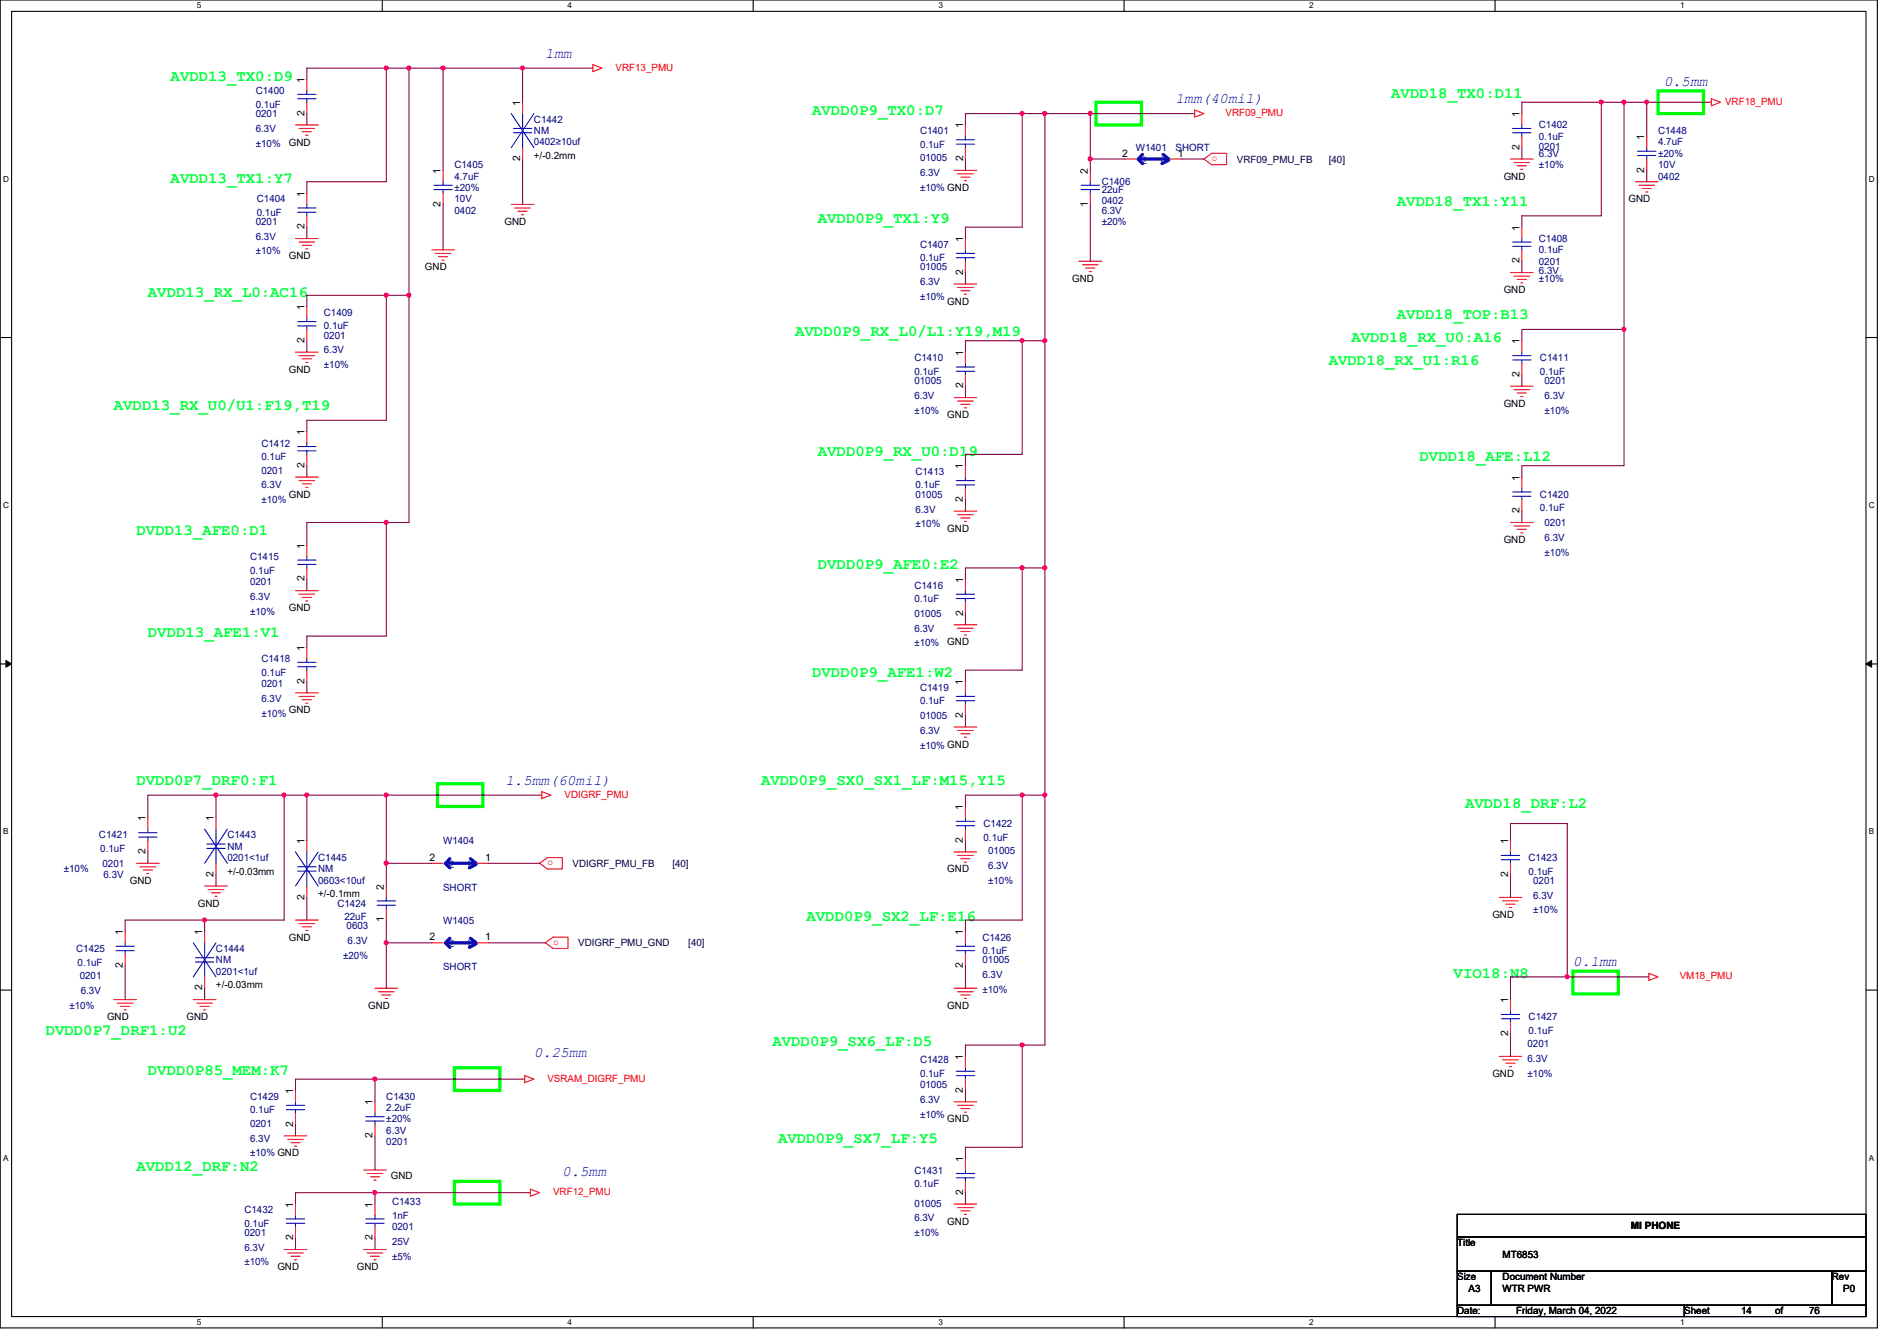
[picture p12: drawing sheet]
<svg xmlns="http://www.w3.org/2000/svg" width="297mm" height="210mm" viewBox="0 0 297 210" stroke-linecap="round" stroke-linejoin="round" font-family="sans-serif">
<path d="M0 0h294v207.9h-294zM1.8 1.8h290.4v204.3h-290.4z" fill="none" stroke="#000" stroke-width=".17"/>
<g fill="#fff">
<path d="M30.8 .2h.7v1.4h-.7z"/>
<path d="M30.8 206.2h.7v1.4h-.7z"/>
</g>
<path d="M59.9 0v1.8M59.9 206.1v1.8" fill="none" stroke="#000" stroke-width=".17"/>
<g fill="#fff">
<path d="M88.9 .2h.6v1.4h-.6z"/>
<path d="M88.9 206.2h.6v1.4h-.6z"/>
</g>
<path d="M117.9 0v1.8M117.9 206.1v1.8" fill="none" stroke="#000" stroke-width=".17"/>
<g fill="#fff">
<path d="M146.9 .2h.7v1.4h-.7z"/>
<path d="M146.9 206.2h.7v1.4h-.7z"/>
</g>
<path d="M176 0v1.8M176 206.1v1.8" fill="none" stroke="#000" stroke-width=".17"/>
<g fill="#fff">
<path d="M205 .2h.7v1.4h-.7z"/>
<path d="M205 206.2h.7v1.4h-.7z"/>
</g>
<path d="M234.1 0v1.8M234.1 206.1v1.8" fill="none" stroke="#000" stroke-width=".17"/>
<g fill="#fff">
<path d="M263.1 .2h.7v1.4h-.7z"/>
<path d="M263.1 206.2h.7v1.4h-.7z"/>
<path d="M.5 27.3h.9v1.4h-.9z"/>
<path d="M292.6 27.3h.9v1.4h-.9z"/>
<path d="M.5 78.4h.9v1.4h-.9z"/>
<path d="M292.6 78.4h.9v1.4h-.9z"/>
</g>
<path d="M0 52.8h1.8M292.2 52.8h1.8" fill="none" stroke="#000" stroke-width=".17"/>
<g fill="#fff">
<path d="M.5 129.5h.8v1.4h-.8z"/>
<path d="M292.6 129.5h.9v1.4h-.9z"/>
</g>
<path d="M0 103.9h1.8M292.2 103.9h1.8" fill="none" stroke="#000" stroke-width=".17"/>
<path d="M.9 103.4l.9 .5-.9 .5zM292.2 103.9l.9-.5v1z" fill="#000"/>
<path d="M.9 103.4l.9 .5-.9 .5zM292.2 103.9l.9-.5v1z" fill="none" stroke="#000" stroke-width=".16"/>
<g fill="#fff">
<path d="M.5 180.5h.8v1.4h-.8z"/>
<path d="M292.6 180.5h.9v1.4h-.9z"/>
</g>
<path d="M0 155h1.8M292.2 155h1.8M228.2 190.1h64v3.5h-64zM228.2 193.6h64v5.4h-64zM228.2 199h5.3v5.3h-5.3zM233.5 199h53.3v5.3h-53.3zM286.8 199h5.4v5.3h-5.4zM228.2 204.3h35.5v1.8h-35.5zM263.7 204.3h28.5v1.8h-28.5z" fill="none" stroke="#000" stroke-width=".17"/>
<path d="M171.6 16h7.1v3.6h-7.1zM259.6 14.2h7.1v3.6h-7.1zM68.5 122.7h7.1v3.5h-7.1zM246.3 152h7.1v3.6h-7.1zM71.2 167.1h7.1v3.6h-7.1zM71.2 184.9h7.1v3.6h-7.1z" fill="none" stroke="#0f0" stroke-width=".51"/>
<g fill="none" stroke="#f00" stroke-width=".17">
<path d="M46.3 19.6h3.5M48 12.4v1.8M48 16v1.8M81.8 16v1.8M92.5 10.7h.3M92.8 10.1l1.5 .6-1.5 .5zM151.2 19.6v1.7M186.7 17.8h.4M187.1 17.2l1.4 .6-1.4 .5zM238.3 17.8v1.8M267.6 16h.4M268 15.5l1.4 .5-1.4 .6z"/>
<path d="M46.3 37.3h3.5M46.8 20.1h2.5M46.8 37.9h2.5M47.3 20.6h1.5M47.3 38.4h1.5M47.9 21.2h.3M47.9 38.9h.3M48 30.2v1.8M48 33.8v1.8M67.6 39.1h3.6M68.2 39.7h2.4M69.4 26.7v1.7"/>
<path d="M69.4 30.2v1.8M80 32h3.6M80.6 32.6h2.5M81.1 33.1h1.4M81.7 33.6h.3M81.8 23.1v1.8M149.4 26.7h3.5M149.9 27.2h2.5M150.4 27.7h1.5M151 28.3h.3M151.2 23.1v1.8M151.2 37.3v1.8"/>
<path d="M170.7 26.7v1.7M170.7 30.2v1.8M176.1 24.9h1.7M183.2 24.9h1.8M188.5 24.9l1.2-.9h2.4v1.8h-2.4zM236.5 24.9h3.6M237.1 25.4h2.4M237.6 26h1.4M238.1 26.5h.4M238.3 21.3v1.8M238.3 35.6v1.7M238.3 39.1v1.8"/>
<path d="M256.1 28.4h3.5M256.6 29h2.5M257.1 29.5h1.5M257.7 30.1h.3M257.9 21.3v1.8M257.9 24.9v1.8M46.3 55.1h3.5M46.8 55.7h2.5M47.3 56.2h1.5M47.9 56.7h.3M48 48v1.8M48 51.6v1.7"/>
<path d="M68.7 40.2h1.4M69.2 40.7h.4M149.4 44.4h3.5M149.9 45h2.5M150.4 45.5h1.5M151 46.1h.3M151.2 40.9v1.8M151.2 55.1v1.8M151.2 58.7v1.8M168.9 40.9h3.6M169.5 41.4h2.5M170 42h1.4"/>
<path d="M170.6 42.5h.3M236.5 42.7h3.6M237.1 43.2h2.4M237.6 43.7h1.4M238.1 44.3h.4M238.3 53.3v1.8M238.3 56.9v1.8M46.3 74.7h3.5M46.8 75.2h2.5M47.3 75.7h1.5M47.9 76.3h.3M48 67.6v1.7"/>
<path d="M48 71.1v1.8M149.4 62.2h3.5M149.9 62.8h2.5M150.4 63.3h1.5M151 63.8h.3M151.2 72.9v1.8M151.2 76.5v1.7M236.5 60.5h3.6M237.1 61h2.4M237.6 61.5h1.4M238.1 62.1h.4M238.3 74.7v1.8"/>
<path d="M238.3 78.2v1.8M46.3 92.5h3.5M46.8 93h2.5M47.3 93.5h1.5M47.9 94.1h.3M48 85.3v1.8M48 88.9v1.8M149.4 80h3.5M149.4 97.8h3.5M149.9 80.6h2.5M149.9 98.3h2.5M150.4 81.1h1.5"/>
<path d="M150.4 98.8h1.5M151 81.6h.3M151 99.4h.3M151.2 90.7v1.8M151.2 94.2v1.8M236.5 81.8h3.6M237.1 82.3h2.4M237.6 82.8h1.4M238.1 83.4h.4M46.3 108.5h3.5M46.8 109h2.5M47.3 109.5h1.5"/>
<path d="M47.9 110.1h.3M48 101.3v1.8M48 104.9v1.8M149.4 113.8h3.5M149.9 114.3h2.5M150.4 114.9h1.5M151 115.4h.3M151.2 106.7v1.8M151.2 110.2v1.8M21.4 135.1h3.5M21.9 135.7h2.5M22.4 136.2h1.5"/>
<path d="M23 136.7h.3M23.2 128v1.8M23.2 131.6v1.8M32 138.7h3.6M32.6 139.2h2.4M33.1 139.7h1.4M33.8 128v1.8M33.8 135.1v1.8M48 131.6v1.8M48 138.7v1.8M60.5 138.7v1.8M67.6 135.1h1.8"/>
<path d="M74.7 135.1h1.8M84.5 124.5h.3M84.5 135.1l1.2-.9h2.4v1.8h-2.4zM84.8 123.9l1.5 .6-1.5 .5zM149.4 133.4h3.5M149.9 133.9h2.5M150.4 134.4h1.5M151 135h.3M151.2 126.2v1.8M151.2 129.8v1.8M236.5 131.6v1.8M236.5 135.1v1.8"/>
<path d="M17.8 156.5h3.6M18.4 157h2.4M18.9 157.5h1.4M19.4 158.1h.4M19.6 145.8v1.8M19.6 149.4v1.7M30.3 156.5h3.5M30.8 157h2.5M31.3 157.5h1.5M31.9 158.1h.3M32 145.8v1.8M32 152.9v1.8"/>
<path d="M33.7 140.3h.3M46.3 144h3.5M46.8 144.6h2.5M47.3 145.1h1.5M47.9 145.6h.3M58.7 154.7h3.6M59.3 155.2h2.4M59.8 155.7h1.4M60.3 156.3h.4M60.5 142.2v1.8M67.6 147.6h1.8M74.7 147.6h1.8"/>
<path d="M85.4 147.6l1.2-.9h2.3v1.8h-2.3zM149.4 154.7h3.5M149.9 155.2h2.5M150.4 155.7h1.5M151 156.3h.3M151.2 145.8v1.8M151.2 149.4v1.7M234.7 140.5h3.6M235.3 141h2.4M235.8 141.5h1.4M236.3 142.1h.4M236.5 156.5v1.7"/>
<path d="M257.8 152.9h.4M258.2 152.4l1.4 .5-1.4 .6zM44.5 177.8h3.5M45 178.4h2.5M45.5 178.9h1.5M46.1 179.4h.3M46.3 170.7v1.8M46.3 174.2v1.8M58.7 172.5v1.7M58.7 176v1.8M81.8 168.9h.4M82.2 168.4l1.4 .5-1.4 .6z"/>
<path d="M149.4 172.5h3.5M149.9 173h2.5M150.4 173.5h1.5M151 174.1h.3M151.2 165.4v1.7M151.2 168.9v1.8M234.7 165.4h3.6M235.3 165.9h2.4M235.8 166.4h1.4M236.3 167h.4M236.5 160v1.8M44.5 195.6h3.5"/>
<path d="M45 196.1h2.5M45.5 196.6h1.5M46.1 197.2h.3M46.3 188.5v1.7M46.3 192v1.8M56.9 183.1h3.6M56.9 195.6h3.6M57.5 183.7h2.4M57.5 196.1h2.4M58 184.2h1.4M58 196.6h1.4M58.5 184.7h.4"/>
<path d="M58.5 197.2h.4M58.7 188.5v1.7M58.7 192v1.8M82.7 186.7h.4M83.1 186.1l1.4 .6-1.4 .5zM149.4 188.5h3.5M149.9 189h2.5M150.4 189.5h1.5M151 190.1h.3M151.2 181.4v1.7M151.2 184.9v1.8"/>
</g>
<g fill="none" stroke="#00f" stroke-width=".17">
<path d="M46.6 14.8h2.9M46.6 15.5h2.9M48 14.2v.6M48 15.5v.5M80.1 17.8l3.5 5.3M81.8 17.8v2.3M83.6 17.8l-3.5 5.3M238.3 19.6v.5M46.6 32.6h2.9M46.6 33.2h2.9M48 32v.6M48 33.2v.6"/>
<path d="M67.9 29.7h2.9M67.9 29h2.9M69.4 28.4v.6M69.4 29.7v.5M80.4 20.1h2.9M80.4 20.8h2.9M81.8 20.8v2.3M149.7 21.9h2.9M149.7 22.6h2.9M149.7 39.7h2.9M151.2 21.3v.6M151.2 22.6v.5"/>
<path d="M151.2 39.1v.6M169.3 29.7h2.9M169.3 29h2.9M170.7 28.4v.6M170.7 29.7v.5M236.9 20.1h2.8M236.9 20.8h2.8M236.9 37.9h2.8M236.9 38.6h2.8M238.3 20.8v.5M238.3 37.3v.6M238.3 38.6v.5"/>
<path d="M256.4 23.7h2.9M256.4 24.3h2.9M257.9 23.1v.6M257.9 24.3v.6M46.6 50.3h2.9M46.6 51h2.9M48 49.8v.5M48 51v.6M149.7 57.4h2.9M149.7 58.1h2.9M149.7 40.3h2.9M151.2 40.3v.6"/>
<path d="M151.2 56.9v.5M151.2 58.1v.6M236.9 55.7h2.8M236.9 56.3h2.8M238.3 55.1v.6M238.3 56.3v.6M46.6 69.9h2.9M46.6 70.6h2.9M48 69.3v.6M48 70.6v.5M149.7 75.2h2.9M149.7 75.9h2.9"/>
<path d="M151.2 74.7v.5M151.2 75.9v.6M236.9 77h2.8M236.9 77.7h2.8M238.3 76.5v.5M238.3 77.7v.5M46.6 87.7h2.9M46.6 88.4h2.9M48 87.1v.6M48 88.4v.5M149.7 93h2.9M149.7 93.7h2.9"/>
<path d="M151.2 92.5v.5M151.2 93.7v.5M46.6 103.7h2.9M46.6 104.4h2.9M48 103.1v.6M48 104.4v.5M149.7 109h2.9M149.7 109.7h2.9M151.2 108.5v.5M151.2 109.7v.5M21.7 130.3h2.9M21.7 131h2.9"/>
<path d="M23.2 129.8v.5M23.2 131v.6M32 129.8l3.6 5.3M32.4 132.1h2.9M32.4 132.8h2.9M33.8 129.8v2.3M33.8 132.8v2.3M35.6 129.8l-3.6 5.3M46.3 133.4l3.5 5.3M46.6 135.7h2.9M46.6 136.4h2.9M48 133.4v2.3"/>
<path d="M48 136.4v2.3M49.8 133.4l-3.5 5.3M149.7 128.6h2.9M149.7 129.2h2.9M151.2 128v.6M151.2 129.2v.6M235.1 133.9h2.9M235.1 134.6h2.9M236.5 133.4v.5M236.5 134.6v.5M18.2 148.1h2.8M18.2 148.8h2.8"/>
<path d="M19.6 147.6v.5M19.6 148.8v.6M30.3 147.6l3.5 5.3M30.6 149.9h2.9M30.6 150.6h2.9M32 147.6v2.3M32 150.6v2.3M33.8 147.6l-3.5 5.3M59.1 141.7h2.8M59.1 141h2.8M60.5 140.5v.5M60.5 141.7v.5"/>
<path d="M149.7 148.1h2.9M149.7 148.8h2.9M151.2 147.6v.5M151.2 148.8v.6M235.1 158.8h2.9M235.1 159.5h2.9M236.5 158.2v.6M236.5 159.5v.5M44.8 173h2.9M44.8 173.7h2.9M46.3 172.5v.5M46.3 173.7v.5"/>
<path d="M57.3 174.8h2.9M57.3 175.5h2.9M58.7 174.2v.6M58.7 175.5v.5M149.7 167.7h2.9M149.7 168.4h2.9M151.2 167.1v.6M151.2 168.4v.5M44.8 190.8h2.9M44.8 191.5h2.9M46.3 190.2v.6M46.3 191.5v.5"/>
<path d="M57.3 190.8h2.9M57.3 191.5h2.9M58.7 190.2v.6M58.7 191.5v.5M149.7 183.7h2.9M149.7 184.4h2.9M151.2 183.1v.6M151.2 184.4v.5"/>
</g>
<g fill="none" stroke="#00f" stroke-width=".51">
<path d="M178.2 24.9l.7 .7M178.7 24.9h3.9M178.9 24.2l-.5 .5M182.1 24.2l.9 .7M183 25.1l-1.1 .5M69.7 135.1l.7 .7M70.3 135.1h3.9M70.4 134.4l-.5 .6M73.7 134.4l.8 .7M74.5 135.3l-1 .5M69.7 147.6l.7 .7M70.3 147.6h3.9"/>
<path d="M70.4 146.9l-.5 .5M73.7 146.9l.8 .7M74.5 147.7l-1 .6"/>
</g>
<path d="M60.5 10.7v17.7M64 10.7h-16v1.7" fill="none" stroke="#800040" stroke-width=".17"/>
<circle cx="60.5" cy="10.6" r=".32" fill="#f0f"/>
<circle cx="60.5" cy="10.6" r=".32" fill="none" stroke="#f0f" stroke-width=".17"/>
<path d="M64 10.7v35.5" fill="none" stroke="#800040" stroke-width=".17"/>
<circle cx="64" cy="10.6" r=".32" fill="#f0f"/>
<circle cx="64" cy="10.6" r=".32" fill="none" stroke="#f0f" stroke-width=".17"/>
<path d="M64 10.7h5.4M250.7 16v17.8M254.3 16h-16v1.8" fill="none" stroke="#800040" stroke-width=".17"/>
<circle cx="250.7" cy="16" r=".32" fill="#f0f"/>
<circle cx="250.7" cy="16" r=".32" fill="none" stroke="#f0f" stroke-width=".17"/>
<path d="M257.9 16h-3.6v35.6" fill="none" stroke="#800040" stroke-width=".17"/>
<circle cx="254.3" cy="16" r=".32" fill="#f0f"/>
<circle cx="254.3" cy="16" r=".32" fill="none" stroke="#f0f" stroke-width=".17"/>
<path d="M257.9 16h9.7" fill="none" stroke="#800040" stroke-width=".17"/>
<circle cx="257.8" cy="16" r=".32" fill="#f0f"/>
<circle cx="257.8" cy="16" r=".32" fill="none" stroke="#f0f" stroke-width=".17"/>
<path d="M48 17.8v1.8M160.1 17.8v17.8M163.6 17.8h-12.4v1.8M257.9 16v5.3" fill="none" stroke="#800040" stroke-width=".17"/>
<circle cx="160" cy="17.8" r=".32" fill="#f0f"/>
<circle cx="160" cy="17.8" r=".32" fill="none" stroke="#f0f" stroke-width=".17"/>
<path d="M163.6 17.8v35.5" fill="none" stroke="#800040" stroke-width=".17"/>
<circle cx="163.6" cy="17.8" r=".32" fill="#f0f"/>
<circle cx="163.6" cy="17.8" r=".32" fill="none" stroke="#f0f" stroke-width=".17"/>
<path d="M163.6 17.8h23.1" fill="none" stroke="#800040" stroke-width=".17"/>
<circle cx="170.7" cy="17.8" r=".32" fill="#f0f"/>
<circle cx="170.7" cy="17.8" r=".32" fill="none" stroke="#f0f" stroke-width=".17"/>
<path d="M170.7 17.8v8.9M151.2 24.9v1.8M238.3 23.1v1.8" fill="none" stroke="#800040" stroke-width=".17"/>
<circle cx="170.7" cy="24.9" r=".32" fill="#f0f"/>
<circle cx="170.7" cy="24.9" r=".32" fill="none" stroke="#f0f" stroke-width=".17"/>
<path d="M48 35.6v1.7M60.5 28.4h-12.5v1.8M160.1 35.6h-8.9v1.7M170.7 24.9h5.4M170.7 32v8.9M185 24.9h3.5M250.7 33.8h-12.4v1.8M257.9 26.7v1.7M60.5 46.2v19.6M64 46.2h-16v1.8M151.2 42.7v1.7M238.3 40.9v1.8" fill="none" stroke="#800040" stroke-width=".17"/>
<circle cx="60.5" cy="46.2" r=".32" fill="#f0f"/>
<circle cx="60.5" cy="46.2" r=".32" fill="none" stroke="#f0f" stroke-width=".17"/>
<path d="M64 46.2v35.6" fill="none" stroke="#800040" stroke-width=".17"/>
<circle cx="64" cy="46.2" r=".32" fill="#f0f"/>
<circle cx="64" cy="46.2" r=".32" fill="none" stroke="#f0f" stroke-width=".17"/>
<path d="M238.3 53.3v-1.7h16v21.3" fill="none" stroke="#800040" stroke-width=".17"/>
<circle cx="254.3" cy="51.5" r=".32" fill="#f0f"/>
<circle cx="254.3" cy="51.5" r=".32" fill="none" stroke="#f0f" stroke-width=".17"/>
<path d="M48 53.3v1.8M160.1 53.3v17.8M163.6 53.3h-12.4v1.8" fill="none" stroke="#800040" stroke-width=".17"/>
<circle cx="160" cy="53.3" r=".32" fill="#f0f"/>
<circle cx="160" cy="53.3" r=".32" fill="none" stroke="#f0f" stroke-width=".17"/>
<path d="M163.6 53.3v35.6" fill="none" stroke="#800040" stroke-width=".17"/>
<circle cx="163.6" cy="53.3" r=".32" fill="#f0f"/>
<circle cx="163.6" cy="53.3" r=".32" fill="none" stroke="#f0f" stroke-width=".17"/>
<path d="M238.3 58.7v1.8M48 72.9v1.8M60.5 65.8h-12.5v1.8M151.2 60.5v1.7M151.2 78.2v1.8M160.1 71.1h-8.9v1.8M48 81.8h12.5" fill="none" stroke="#800040" stroke-width=".17"/>
<circle cx="60.5" cy="81.8" r=".32" fill="#f0f"/>
<circle cx="60.5" cy="81.8" r=".32" fill="none" stroke="#f0f" stroke-width=".17"/>
<path d="M48 81.8v3.5M64 81.8h-3.5v17.8M151.2 90.7v-1.8h8.9v16" fill="none" stroke="#800040" stroke-width=".17"/>
<circle cx="160" cy="88.9" r=".32" fill="#f0f"/>
<circle cx="160" cy="88.9" r=".32" fill="none" stroke="#f0f" stroke-width=".17"/>
<path d="M160.1 88.9h3.5v35.6" fill="none" stroke="#800040" stroke-width=".17"/>
<circle cx="163.6" cy="124.4" r=".32" fill="#f0f"/>
<circle cx="163.6" cy="124.4" r=".32" fill="none" stroke="#f0f" stroke-width=".17"/>
<circle cx="163.6" cy="88.9" r=".32" fill="#f0f"/>
<circle cx="163.6" cy="88.9" r=".32" fill="none" stroke="#f0f" stroke-width=".17"/>
<path d="M254.3 72.9h-16v1.8M48 90.7v1.8M60.5 99.6h-12.5v1.7M151.2 96v1.8M238.3 80v1.8M48 106.7v1.8M151.2 112v1.8M160.1 104.9h-8.9v1.8M160.1 124.5v19.5M163.6 124.5h-12.4v1.7" fill="none" stroke="#800040" stroke-width=".17"/>
<circle cx="160" cy="124.4" r=".32" fill="#f0f"/>
<circle cx="160" cy="124.4" r=".32" fill="none" stroke="#f0f" stroke-width=".17"/>
<path d="M163.6 124.5v39.1M236.5 131.6v-2.7h8.9v24" fill="none" stroke="#800040" stroke-width=".17"/>
<circle cx="245.4" cy="152.9" r=".32" fill="#f0f"/>
<circle cx="245.4" cy="152.9" r=".32" fill="none" stroke="#f0f" stroke-width=".17"/>
<path d="M151.2 131.6v1.8M236.5 136.9v3.6M151.2 151.1v3.6M160.1 144h-8.9v1.8M257.9 152.9h-21.4v3.6M151.2 165.4v-1.8h8.9v16M236.5 161.8v3.6" fill="none" stroke="#800040" stroke-width=".17"/>
<circle cx="160" cy="163.6" r=".32" fill="#f0f"/>
<circle cx="160" cy="163.6" r=".32" fill="none" stroke="#f0f" stroke-width=".17"/>
<path d="M81.8 16v-5.3h-12.4v16M69.4 32v7.1M81.8 24.9v7.1M151.2 170.7v1.8M160.1 179.6h-8.9v1.8M160.1 163.6h3.5M151.2 186.7v1.8" fill="none" stroke="#800040" stroke-width=".17"/>
<circle cx="69.4" cy="10.6" r=".32" fill="#f0f"/>
<circle cx="69.4" cy="10.6" r=".32" fill="none" stroke="#f0f" stroke-width=".17"/>
<circle cx="81.8" cy="10.6" r=".32" fill="#f0f"/>
<circle cx="81.8" cy="10.6" r=".32" fill="none" stroke="#f0f" stroke-width=".17"/>
<path d="M81.8 10.7h10.7M44.5 124.5h-21.3v3.5" fill="none" stroke="#800040" stroke-width=".17"/>
<circle cx="33.8" cy="124.4" r=".32" fill="#f0f"/>
<circle cx="33.8" cy="124.4" r=".32" fill="none" stroke="#f0f" stroke-width=".17"/>
<path d="M33.8 124.5v3.5M44.5 124.5v19.5" fill="none" stroke="#800040" stroke-width=".17"/>
<circle cx="44.5" cy="124.4" r=".32" fill="#f0f"/>
<circle cx="44.5" cy="124.4" r=".32" fill="none" stroke="#f0f" stroke-width=".17"/>
<path d="M44.5 124.5h16M48 124.5v7.1" fill="none" stroke="#800040" stroke-width=".17"/>
<circle cx="48" cy="124.4" r=".32" fill="#f0f"/>
<circle cx="48" cy="124.4" r=".32" fill="none" stroke="#f0f" stroke-width=".17"/>
<path d="M60.5 124.5h24" fill="none" stroke="#800040" stroke-width=".17"/>
<circle cx="60.5" cy="124.4" r=".32" fill="#f0f"/>
<circle cx="60.5" cy="124.4" r=".32" fill="none" stroke="#f0f" stroke-width=".17"/>
<path d="M60.5 124.5v10.6" fill="none" stroke="#800040" stroke-width=".17"/>
<circle cx="60.5" cy="135.1" r=".32" fill="#f0f"/>
<circle cx="60.5" cy="135.1" r=".32" fill="none" stroke="#f0f" stroke-width=".17"/>
<path d="M23.2 133.4v1.7M33.8 136.9v1.8M67.6 135.1h-7.1v3.6M76.5 135.1h8M32 144v1.8M44.5 144h-24.9v1.8M48 140.5v3.5" fill="none" stroke="#800040" stroke-width=".17"/>
<circle cx="32" cy="144" r=".32" fill="#f0f"/>
<circle cx="32" cy="144" r=".32" fill="none" stroke="#f0f" stroke-width=".17"/>
<path d="M60.5 144v3.6" fill="none" stroke="#800040" stroke-width=".17"/>
<circle cx="60.5" cy="147.5" r=".32" fill="#f0f"/>
<circle cx="60.5" cy="147.5" r=".32" fill="none" stroke="#f0f" stroke-width=".17"/>
<path d="M19.6 151.1v5.4M32 154.7v1.8M67.6 147.6h-7.1v7.1M76.5 147.6h8.9M58.7 168.9v3.6M81.8 168.9h-35.5v1.8" fill="none" stroke="#800040" stroke-width=".17"/>
<circle cx="58.7" cy="168.9" r=".32" fill="#f0f"/>
<circle cx="58.7" cy="168.9" r=".32" fill="none" stroke="#f0f" stroke-width=".17"/>
<path d="M46.3 176v1.8M58.7 177.8v5.3M58.7 186.7v1.8M82.7 186.7h-36.4v1.8" fill="none" stroke="#800040" stroke-width=".17"/>
<circle cx="58.7" cy="186.7" r=".32" fill="#f0f"/>
<circle cx="58.7" cy="186.7" r=".32" fill="none" stroke="#f0f" stroke-width=".17"/>
<path d="M46.3 193.8v1.8M58.7 193.8v1.8" fill="none" stroke="#800040" stroke-width=".17"/>
<circle cx="60.5" cy="10.6" r=".32" fill="#f0f"/>
<circle cx="60.5" cy="10.6" r=".32" fill="none" stroke="#f0f" stroke-width=".17"/>
<circle cx="64" cy="10.6" r=".32" fill="#f0f"/>
<circle cx="64" cy="10.6" r=".32" fill="none" stroke="#f0f" stroke-width=".17"/>
<circle cx="250.7" cy="16" r=".32" fill="#f0f"/>
<circle cx="250.7" cy="16" r=".32" fill="none" stroke="#f0f" stroke-width=".17"/>
<circle cx="254.3" cy="16" r=".32" fill="#f0f"/>
<circle cx="254.3" cy="16" r=".32" fill="none" stroke="#f0f" stroke-width=".17"/>
<circle cx="257.8" cy="16" r=".32" fill="#f0f"/>
<circle cx="257.8" cy="16" r=".32" fill="none" stroke="#f0f" stroke-width=".17"/>
<circle cx="160" cy="17.8" r=".32" fill="#f0f"/>
<circle cx="160" cy="17.8" r=".32" fill="none" stroke="#f0f" stroke-width=".17"/>
<circle cx="163.6" cy="17.8" r=".32" fill="#f0f"/>
<circle cx="163.6" cy="17.8" r=".32" fill="none" stroke="#f0f" stroke-width=".17"/>
<circle cx="170.7" cy="17.8" r=".32" fill="#f0f"/>
<circle cx="170.7" cy="17.8" r=".32" fill="none" stroke="#f0f" stroke-width=".17"/>
<circle cx="170.7" cy="24.9" r=".32" fill="#f0f"/>
<circle cx="170.7" cy="24.9" r=".32" fill="none" stroke="#f0f" stroke-width=".17"/>
<circle cx="60.5" cy="46.2" r=".32" fill="#f0f"/>
<circle cx="60.5" cy="46.2" r=".32" fill="none" stroke="#f0f" stroke-width=".17"/>
<circle cx="64" cy="46.2" r=".32" fill="#f0f"/>
<circle cx="64" cy="46.2" r=".32" fill="none" stroke="#f0f" stroke-width=".17"/>
<circle cx="254.3" cy="51.5" r=".32" fill="#f0f"/>
<circle cx="254.3" cy="51.5" r=".32" fill="none" stroke="#f0f" stroke-width=".17"/>
<circle cx="160" cy="53.3" r=".32" fill="#f0f"/>
<circle cx="160" cy="53.3" r=".32" fill="none" stroke="#f0f" stroke-width=".17"/>
<circle cx="163.6" cy="53.3" r=".32" fill="#f0f"/>
<circle cx="163.6" cy="53.3" r=".32" fill="none" stroke="#f0f" stroke-width=".17"/>
<circle cx="60.5" cy="81.8" r=".32" fill="#f0f"/>
<circle cx="60.5" cy="81.8" r=".32" fill="none" stroke="#f0f" stroke-width=".17"/>
<circle cx="160" cy="88.9" r=".32" fill="#f0f"/>
<circle cx="160" cy="88.9" r=".32" fill="none" stroke="#f0f" stroke-width=".17"/>
<circle cx="163.6" cy="124.4" r=".32" fill="#f0f"/>
<circle cx="163.6" cy="124.4" r=".32" fill="none" stroke="#f0f" stroke-width=".17"/>
<circle cx="163.6" cy="88.9" r=".32" fill="#f0f"/>
<circle cx="163.6" cy="88.9" r=".32" fill="none" stroke="#f0f" stroke-width=".17"/>
<circle cx="160" cy="124.4" r=".32" fill="#f0f"/>
<circle cx="160" cy="124.4" r=".32" fill="none" stroke="#f0f" stroke-width=".17"/>
<circle cx="245.4" cy="152.9" r=".32" fill="#f0f"/>
<circle cx="245.4" cy="152.9" r=".32" fill="none" stroke="#f0f" stroke-width=".17"/>
<circle cx="160" cy="163.6" r=".32" fill="#f0f"/>
<circle cx="160" cy="163.6" r=".32" fill="none" stroke="#f0f" stroke-width=".17"/>
<circle cx="69.4" cy="10.6" r=".32" fill="#f0f"/>
<circle cx="69.4" cy="10.6" r=".32" fill="none" stroke="#f0f" stroke-width=".17"/>
<circle cx="81.8" cy="10.6" r=".32" fill="#f0f"/>
<circle cx="81.8" cy="10.6" r=".32" fill="none" stroke="#f0f" stroke-width=".17"/>
<circle cx="33.8" cy="124.4" r=".32" fill="#f0f"/>
<circle cx="33.8" cy="124.4" r=".32" fill="none" stroke="#f0f" stroke-width=".17"/>
<circle cx="44.5" cy="124.4" r=".32" fill="#f0f"/>
<circle cx="44.5" cy="124.4" r=".32" fill="none" stroke="#f0f" stroke-width=".17"/>
<circle cx="48" cy="124.4" r=".32" fill="#f0f"/>
<circle cx="48" cy="124.4" r=".32" fill="none" stroke="#f0f" stroke-width=".17"/>
<circle cx="60.5" cy="124.4" r=".32" fill="#f0f"/>
<circle cx="60.5" cy="124.4" r=".32" fill="none" stroke="#f0f" stroke-width=".17"/>
<circle cx="60.5" cy="135.1" r=".32" fill="#f0f"/>
<circle cx="60.5" cy="135.1" r=".32" fill="none" stroke="#f0f" stroke-width=".17"/>
<circle cx="32" cy="144" r=".32" fill="#f0f"/>
<circle cx="32" cy="144" r=".32" fill="none" stroke="#f0f" stroke-width=".17"/>
<circle cx="60.5" cy="147.5" r=".32" fill="#f0f"/>
<circle cx="60.5" cy="147.5" r=".32" fill="none" stroke="#f0f" stroke-width=".17"/>
<circle cx="58.7" cy="168.9" r=".32" fill="#f0f"/>
<circle cx="58.7" cy="168.9" r=".32" fill="none" stroke="#f0f" stroke-width=".17"/>
<circle cx="58.7" cy="186.7" r=".32" fill="#f0f"/>
<circle cx="58.7" cy="186.7" r=".32" fill="none" stroke="#f0f" stroke-width=".17"/>
<g font-size="2.5" fill="#00ff40">
<text x="26.7" y="12.7">AVDD13_TX0:D9</text>
<text x="127.2" y="18">AVDD0P9_TX0:D7</text>
<text x="217.8" y="15.3">AVDD18_TX0:D11</text>
<text x="26.7" y="28.7">AVDD13_TX1:Y7</text>
<text x="128.1" y="34.9">AVDD0P9_TX1:Y9</text>
<text x="218.7" y="32.2">AVDD18_TX1:Y11</text>
<text x="23.2" y="46.4">AVDD13_RX_L0:AC16</text>
<text x="124.5" y="52.7">AVDD0P9_RX_L0/L1:Y19,M19</text>
<text x="211.6" y="53.6">AVDD18_RX_U0:A16</text>
<text x="218.7" y="50">AVDD18_TOP:B13</text>
<text x="208.1" y="57.1">AVDD18_RX_U1:R16</text>
<text x="17.8" y="64.2">AVDD13_RX_U0/U1:F19,T19</text>
<text x="128.1" y="71.3">AVDD0P9_RX_U0:D19</text>
<text x="222.3" y="72.2">DVDD18_AFE:L12</text>
<text x="21.4" y="83.8">DVDD13_AFE0:D1</text>
<text x="128.1" y="89.1">DVDD0P9_AFE0:E2</text>
<text x="23.2" y="99.8">DVDD13_AFE1:V1</text>
<text x="127.2" y="106">DVDD0P9_AFE1:W2</text>
<text x="21.4" y="122.9">DVDD0P7_DRF0:F1</text>
<text x="119.2" y="122.9">AVDD0P9_SX0_SX1_LF:M15,Y15</text>
<text x="229.4" y="126.4">AVDD18_DRF:L2</text>
<text x="126.3" y="144.2">AVDD0P9_SX2_LF:E16</text>
<text x="227.6" y="153.1">VIO18:N8</text>
<text x="7.2" y="162">DVDD0P7_DRF1:U2</text>
<text x="120.9" y="163.8">AVDD0P9_SX6_LF:D5</text>
<text x="23.2" y="168.2">DVDD0P85_MEM:K7</text>
<text x="121.8" y="178.9">AVDD0P9_SX7_LF:Y5</text>
<text x="21.4" y="183.3">AVDD12_DRF:N2</text>
</g>
<g font-size="2.3" fill="#00f">
<text x="85.4" y="9">1mm</text>
<text x="184.1" y="16.1">1mm(40mil)</text>
<text x="260.5" y="13.5">0.5mm</text>
<text x="79.2" y="122.8">1.5mm(60mil)</text>
<text x="246.3" y="151.3">0.1mm</text>
<text x="83.6" y="165.5">0.25mm</text>
<text x="88" y="184.1">0.5mm</text>
</g>
<g font-size="1.6" fill="#f00">
<text x="96.4" y="11">VRF13_PMU</text>
<text x="270.1" y="16.4">VRF18_PMU</text>
<text x="191.9" y="18.2">VRF09_PMU</text>
<text x="189.7" y="25.2">o</text>
<text x="88.4" y="124.8">VDIGRF_PMU</text>
<text x="85.7" y="135.5">o</text>
<text x="86.6" y="147.9">o</text>
<text x="263" y="153.3">VM18_PMU</text>
<text x="85.7" y="169.3">VSRAM_DIGRF_PMU</text>
<text x="86.6" y="187.1">VRF12_PMU</text>
</g>
<g font-size="1.6" fill="#000080">
<text x="40" y="14.8">C1400</text>
<text x="40" y="16.9">0.1uF</text>
<text x="40" y="18.3">0201</text>
<text x="40" y="20.7">6.3V</text>
<text x="40" y="22.9">±10%</text>
<text x="83.6" y="19.2">C1442</text>
<text x="83.6" y="21">NM</text>
<text x="83.6" y="22.8">0402≥10uf</text>
<text x="144.1" y="21">C1401</text>
<text x="144.1" y="23.1">0.1uF</text>
<text x="177.8" y="23.7">W1401</text>
<text x="184.1" y="23.7">SHORT</text>
<text x="241" y="20.1">C1402</text>
<text x="241" y="21.9">0.1uF</text>
<text x="241" y="23.5">0201</text>
<text x="259.6" y="21">C1448</text>
<text x="259.6" y="22.8">4.7uF</text>
<text x="71.2" y="26.3">C1405</text>
<text x="71.2" y="28.1">4.7uF</text>
<text x="71.2" y="29.9">±20%</text>
<text x="144.1" y="25.3">01005</text>
<text x="144.1" y="27.6">6.3V</text>
<text x="144.1" y="29.9">±10% GND</text>
<text x="172.5" y="29">C1406</text>
<text x="241" y="24.6">6.3V</text>
<text x="241" y="26.3">±10%</text>
<text x="259.6" y="28.1">0402</text>
<text x="259.6" y="26.3">10V</text>
<text x="259.6" y="24.6">±20%</text>
<text x="40" y="35.2">0201</text>
<text x="40.2" y="31.7">C1404</text>
<text x="40.2" y="33.8">0.1uF</text>
<text x="71.2" y="33.4">0402</text>
<text x="71.2" y="31.7">10V</text>
<text x="172.5" y="30.2">22uF</text>
<text x="172.5" y="32">0402</text>
<text x="172.5" y="33.4">6.3V</text>
<text x="172.5" y="35.2">±20%</text>
<text x="40" y="37.5">6.3V</text>
<text x="40" y="39.8">±10%</text>
<text x="144.1" y="38.8">C1407</text>
<text x="144.1" y="40.9">0.1uF</text>
<text x="241" y="37.9">C1408</text>
<text x="241" y="39.7">0.1uF</text>
<text x="241" y="41.4">0201</text>
<text x="144.1" y="42.3">01005</text>
<text x="144.1" y="44.7">6.3V</text>
<text x="144.1" y="46.9">±10%</text>
<text x="241" y="42.9">6.3V</text>
<text x="241" y="44.1">±10%</text>
<text x="50.7" y="49.4">C1409</text>
<text x="50.7" y="51.6">0.1uF</text>
<text x="50.7" y="53">0201</text>
<text x="50.7" y="55.3">6.3V</text>
<text x="50.7" y="57.6">±10%</text>
<text x="143.2" y="56.6">C1410</text>
<text x="143.2" y="58.7">0.1uF</text>
<text x="241.1" y="56.6">C1411</text>
<text x="241.1" y="58.7">0.1uF</text>
<text x="143.2" y="60.1">01005</text>
<text x="143.2" y="62.4">6.3V</text>
<text x="143.2" y="64.7">±10%</text>
<text x="241.8" y="60.1">0201</text>
<text x="241.8" y="62.4">6.3V</text>
<text x="241.8" y="64.7">±10%</text>
<text x="40.9" y="69.9">C1412</text>
<text x="40.9" y="72">0.1uF</text>
<text x="40.9" y="74.2">0201</text>
<text x="40.9" y="76.5">6.3V</text>
<text x="143.3" y="74.3">C1413</text>
<text x="143.3" y="76.5">0.1uF</text>
<text x="143.3" y="77.9">01005</text>
<text x="241.1" y="77.9">C1420</text>
<text x="40.9" y="78.8">±10%</text>
<text x="143.3" y="80.2">6.3V</text>
<text x="143.3" y="82.5">±10%</text>
<text x="241.1" y="80">0.1uF</text>
<text x="241.9" y="82.3">0201</text>
<text x="39.2" y="87.7">C1415</text>
<text x="39.2" y="89.8">0.1uF</text>
<text x="241.9" y="84.7">6.3V</text>
<text x="241.9" y="87">±10%</text>
<text x="39.2" y="91.6">0201</text>
<text x="39.2" y="93.9">6.3V</text>
<text x="143.2" y="92.1">C1416</text>
<text x="143.2" y="94.2">0.1uF</text>
<text x="39.2" y="96.2">±10%</text>
<text x="143.2" y="96.6">01005</text>
<text x="143.2" y="98.9">6.3V</text>
<text x="143.2" y="101.2">±10%</text>
<text x="40.9" y="103.7">C1418</text>
<text x="40.9" y="105.8">0.1uF</text>
<text x="40.9" y="107.6">0201</text>
<text x="40.9" y="109.9">6.3V</text>
<text x="40.9" y="112.2">±10%</text>
<text x="144.1" y="108.1">C1419</text>
<text x="144.1" y="110.2">0.1uF</text>
<text x="144.1" y="112.6">01005</text>
<text x="144.1" y="114.9">6.3V</text>
<text x="144.1" y="117.2">±10% GND</text>
<text x="15.5" y="131.2">C1421</text>
<text x="35.6" y="131.2">C1443</text>
<text x="154" y="129.5">C1422</text>
<text x="154" y="131.6">0.1uF</text>
<text x="10" y="136.6">±10%</text>
<text x="15.7" y="133.4">0.1uF</text>
<text x="16" y="135.7">0201</text>
<text x="16.2" y="137.5">6.3V</text>
<text x="35.6" y="133">NM</text>
<text x="35.6" y="134.8">0201&lt;1uf</text>
<text x="49.8" y="134.8">C1445</text>
<text x="49.8" y="136.6">NM</text>
<text x="69.4" y="132.1">W1404</text>
<text x="154.7" y="133.7">01005</text>
<text x="154.7" y="136">6.3V</text>
<text x="239.4" y="134.8">C1423</text>
<text x="239.4" y="136.9">0.1uF</text>
<text x="49.8" y="138.3">0603&lt;10uf</text>
<text x="52.8" y="141.9">C1424</text>
<text x="69.4" y="139.4">SHORT</text>
<text x="154.7" y="138.3">±10%</text>
<text x="240.1" y="138.3">0201</text>
<text x="240.1" y="140.7">6.3V</text>
<text x="240.1" y="143">±10%</text>
<text x="11.9" y="149">C1425</text>
<text x="33.8" y="149">C1444</text>
<text x="53.9" y="144">22uF</text>
<text x="54.3" y="145.5">0603</text>
<text x="54.4" y="147.8">6.3V</text>
<text x="69.4" y="144.6">W1405</text>
<text x="153.8" y="147.2">C1426</text>
<text x="153.8" y="149.4">0.1uF</text>
<text x="12.1" y="151.1">0.1uF</text>
<text x="12.5" y="153.3">0201</text>
<text x="12.7" y="155.6">6.3V</text>
<text x="33.8" y="150.8">NM</text>
<text x="33.8" y="152.6">0201&lt;1uf</text>
<text x="53.7" y="150.1">±20%</text>
<text x="69.4" y="151.9">SHORT</text>
<text x="153.8" y="150.8">01005</text>
<text x="153.8" y="153.1">6.3V</text>
<text x="153.8" y="155.4">±10%</text>
<text x="10.9" y="157.9">±10%</text>
<text x="239.4" y="159.7">C1427</text>
<text x="239.4" y="161.8">0.1uF</text>
<text x="144.1" y="166.5">C1428</text>
<text x="239.2" y="164">0201</text>
<text x="239.2" y="166.2">6.3V</text>
<text x="39.2" y="172.1">C1429</text>
<text x="60.5" y="172.1">C1430</text>
<text x="60.5" y="173.9">2.2uF</text>
<text x="144.1" y="168.6">0.1uF</text>
<text x="144.1" y="170.4">01005</text>
<text x="144.1" y="172.7">6.3V</text>
<text x="239.2" y="168.6">±10%</text>
<text x="39.2" y="174.2">0.1uF</text>
<text x="39.2" y="176.4">0201</text>
<text x="39.2" y="178.7">6.3V</text>
<text x="60.5" y="179.2">0201</text>
<text x="60.5" y="177.5">6.3V</text>
<text x="60.5" y="175.7">±20%</text>
<text x="144.1" y="175">±10%</text>
<text x="39.2" y="181">±10% GND</text>
<text x="143.2" y="183.7">C1431</text>
<text x="143.2" y="185.8">0.1uF</text>
<text x="38.3" y="189.9">C1432</text>
<text x="61.4" y="188.7">C1433</text>
<text x="61.4" y="190.8">1nF</text>
<text x="143.2" y="188.9">01005</text>
<text x="143.2" y="191.1">6.3V</text>
<text x="38.3" y="192">0.1uF</text>
<text x="38.3" y="193.5">0201</text>
<text x="38.3" y="195.8">6.3V</text>
<text x="61.4" y="192.6">0201</text>
<text x="61.4" y="194.9">25V</text>
<text x="61.4" y="197.2">±5%</text>
<text x="143.2" y="193.5">±10%</text>
<text x="38.3" y="198.1">±10%</text>
</g>
<g font-size="1.6">
<text x="47.7" y="13" transform="rotate(-90 47.7 13)">1</text>
<text x="81.4" y="16.6" transform="rotate(-90 81.4 16.6)">1</text>
<text x="45.2" y="22.8">GND</text>
<text x="47.7" y="18.1" transform="rotate(-90 47.7 18.1)">2</text>
<text x="150.8" y="20.1" transform="rotate(-90 150.8 20.1)">1</text>
<text x="237.9" y="23.5" transform="rotate(-90 237.9 23.5)">2</text>
<text x="237.9" y="18.3" transform="rotate(-90 237.9 18.3)">1</text>
<text x="257.5" y="21.9" transform="rotate(-90 257.5 21.9)">1</text>
<text x="69" y="27.2" transform="rotate(-90 69 27.2)">1</text>
<text x="81.4" y="25.2" transform="rotate(-90 81.4 25.2)">2</text>
<text x="83.6" y="24.9">+/-0.2mm</text>
<text x="150.8" y="25.2" transform="rotate(-90 150.8 25.2)">2</text>
<text x="170.3" y="27.2" transform="rotate(-90 170.3 27.2)">2</text>
<text x="175.7" y="24.5">2</text>
<text x="184.4" y="24.5">1</text>
<text x="235.5" y="28.1">GND</text>
<text x="257.5" y="27" transform="rotate(-90 257.5 27)">2</text>
<text x="47.7" y="35.9" transform="rotate(-90 47.7 35.9)">2</text>
<text x="47.7" y="30.8" transform="rotate(-90 47.7 30.8)">1</text>
<text x="69" y="32.3" transform="rotate(-90 69 32.3)">2</text>
<text x="79" y="35.2">GND</text>
<text x="170.3" y="32.3" transform="rotate(-90 170.3 32.3)">1</text>
<text x="255" y="31.7">GND</text>
<text x="45.2" y="40.6">GND</text>
<text x="150.8" y="37.9" transform="rotate(-90 150.8 37.9)">1</text>
<text x="237.9" y="41.2" transform="rotate(-90 237.9 41.2)">2</text>
<text x="237.9" y="36.1" transform="rotate(-90 237.9 36.1)">1</text>
<text x="66.5" y="42.3">GND</text>
<text x="148.3" y="47.7">GND</text>
<text x="150.8" y="43" transform="rotate(-90 150.8 43)">2</text>
<text x="167.9" y="44.1">GND</text>
<text x="235.5" y="45.9">GND</text>
<text x="47.7" y="53.7" transform="rotate(-90 47.7 53.7)">2</text>
<text x="47.7" y="48.6" transform="rotate(-90 47.7 48.6)">1</text>
<text x="237.9" y="53.9" transform="rotate(-90 237.9 53.9)">1</text>
<text x="45.2" y="58.3">GND</text>
<text x="150.8" y="55.7" transform="rotate(-90 150.8 55.7)">1</text>
<text x="237.9" y="59" transform="rotate(-90 237.9 59)">2</text>
<text x="148.3" y="65.4">GND</text>
<text x="150.8" y="60.8" transform="rotate(-90 150.8 60.8)">2</text>
<text x="235.5" y="63.7">GND</text>
<text x="47.7" y="68.1" transform="rotate(-90 47.7 68.1)">1</text>
<text x="45.2" y="77.9">GND</text>
<text x="47.7" y="73.2" transform="rotate(-90 47.7 73.2)">2</text>
<text x="150.8" y="73.4" transform="rotate(-90 150.8 73.4)">1</text>
<text x="237.9" y="75.2" transform="rotate(-90 237.9 75.2)">1</text>
<text x="148.3" y="83.2">GND</text>
<text x="150.8" y="78.6" transform="rotate(-90 150.8 78.6)">2</text>
<text x="237.9" y="80.3" transform="rotate(-90 237.9 80.3)">2</text>
<text x="47.7" y="85.9" transform="rotate(-90 47.7 85.9)">1</text>
<text x="235.5" y="85">GND</text>
<text x="45.2" y="95.7">GND</text>
<text x="47.7" y="91" transform="rotate(-90 47.7 91)">2</text>
<text x="150.8" y="91.2" transform="rotate(-90 150.8 91.2)">1</text>
<text x="47.7" y="101.9" transform="rotate(-90 47.7 101.9)">1</text>
<text x="148.3" y="101">GND</text>
<text x="150.8" y="96.4" transform="rotate(-90 150.8 96.4)">2</text>
<text x="47.7" y="107" transform="rotate(-90 47.7 107)">2</text>
<text x="150.8" y="107.2" transform="rotate(-90 150.8 107.2)">1</text>
<text x="45.2" y="111.7">GND</text>
<text x="150.8" y="112.4" transform="rotate(-90 150.8 112.4)">2</text>
<text x="22.8" y="128.6" transform="rotate(-90 22.8 128.6)">1</text>
<text x="33.4" y="128.6" transform="rotate(-90 33.4 128.6)">1</text>
<text x="150.8" y="126.8" transform="rotate(-90 150.8 126.8)">1</text>
<text x="150.8" y="131.9" transform="rotate(-90 150.8 131.9)">2</text>
<text x="22.8" y="133.7" transform="rotate(-90 22.8 133.7)">2</text>
<text x="33.4" y="137.2" transform="rotate(-90 33.4 137.2)">2</text>
<text x="35.6" y="136.9">+/-0.03mm</text>
<text x="47.7" y="132.1" transform="rotate(-90 47.7 132.1)">1</text>
<text x="67.3" y="134.7">2</text>
<text x="75.9" y="134.7">1</text>
<text x="148.3" y="136.6">GND</text>
<text x="236.1" y="137.2" transform="rotate(-90 236.1 137.2)">2</text>
<text x="236.1" y="132.1" transform="rotate(-90 236.1 132.1)">1</text>
<text x="20.3" y="138.3">GND</text>
<text x="31" y="141.9">GND</text>
<text x="47.7" y="140.8" transform="rotate(-90 47.7 140.8)">2</text>
<text x="49.8" y="140.5">+/-0.1mm</text>
<text x="60.1" y="139.2" transform="rotate(-90 60.1 139.2)">2</text>
<text x="233.7" y="143.7">GND</text>
<text x="19.2" y="146.3" transform="rotate(-90 19.2 146.3)">1</text>
<text x="31.7" y="146.3" transform="rotate(-90 31.7 146.3)">1</text>
<text x="45.2" y="147.2">GND</text>
<text x="60.1" y="144.4" transform="rotate(-90 60.1 144.4)">1</text>
<text x="67.3" y="147.2">2</text>
<text x="75.9" y="147.2">1</text>
<text x="150.8" y="146.3" transform="rotate(-90 150.8 146.3)">1</text>
<text x="19.2" y="151.5" transform="rotate(-90 19.2 151.5)">2</text>
<text x="31.7" y="155" transform="rotate(-90 31.7 155)">2</text>
<text x="33.8" y="154.7">+/-0.03mm</text>
<text x="150.8" y="151.5" transform="rotate(-90 150.8 151.5)">2</text>
<text x="16.8" y="159.7">GND</text>
<text x="29.2" y="159.7">GND</text>
<text x="57.7" y="157.9">GND</text>
<text x="148.3" y="157.9">GND</text>
<text x="236.1" y="157" transform="rotate(-90 236.1 157)">1</text>
<text x="150.8" y="165.9" transform="rotate(-90 150.8 165.9)">1</text>
<text x="236.1" y="162.1" transform="rotate(-90 236.1 162.1)">2</text>
<text x="45.9" y="171.2" transform="rotate(-90 45.9 171.2)">1</text>
<text x="58.3" y="173" transform="rotate(-90 58.3 173)">1</text>
<text x="150.8" y="171" transform="rotate(-90 150.8 171)">2</text>
<text x="233.7" y="168.6">GND</text>
<text x="45.9" y="176.4" transform="rotate(-90 45.9 176.4)">2</text>
<text x="58.3" y="178.1" transform="rotate(-90 58.3 178.1)">2</text>
<text x="148.3" y="175.7">GND</text>
<text x="61.2" y="184.6">GND</text>
<text x="150.8" y="181.9" transform="rotate(-90 150.8 181.9)">1</text>
<text x="45.9" y="189" transform="rotate(-90 45.9 189)">1</text>
<text x="58.3" y="189" transform="rotate(-90 58.3 189)">1</text>
<text x="148.3" y="191.7">GND</text>
<text x="150.8" y="187" transform="rotate(-90 150.8 187)">2</text>
<text x="45.9" y="194.1" transform="rotate(-90 45.9 194.1)">2</text>
<text x="58.3" y="194.1" transform="rotate(-90 58.3 194.1)">2</text>
<text x="228.2" y="195.1">Title</text>
<text x="235.3" y="196.9">MT6853</text>
<text x="255.4" y="192.4">MI PHONE</text>
<text x="43.4" y="198.8">GND</text>
<text x="55.9" y="198.8">GND</text>
<text x="228.2" y="200.4">Size</text>
<text x="230" y="202.2">A3</text>
<text x="235.3" y="200.4">Document Number</text>
<text x="235.3" y="202.2">WTR PWR</text>
<text x="286.8" y="200.4">Rev</text>
<text x="288.6" y="202.2">P0</text>
<text x="228.2" y="205.7">Date:</text>
<text x="237.4" y="205.7">Friday, March 04, 2022</text>
<text x="263.7" y="205.7">Sheet</text>
<text x="272.6" y="205.7">14</text>
<text x="278" y="205.7">of</text>
<text x="283.3" y="205.7">76</text>
</g>
<g font-size="1.6" fill="#004080">
<text x="178.7" y="25.6">2</text>
<text x="181.4" y="25.6">1</text>
<text x="70.3" y="135.8">2</text>
<text x="72.9" y="135.8">1</text>
<text x="70.3" y="148.3">2</text>
<text x="72.9" y="148.3">1</text>
</g>
<g font-size="1.6" fill="#000040">
<text x="193.7" y="25.4">VRF09_PMU_FB</text>
<text x="208.1" y="25.4">[40]</text>
<text x="89.7" y="135.7">VDIGRF_PMU_FB</text>
<text x="105.3" y="135.7">[40]</text>
<text x="90.5" y="148.1">VDIGRF_PMU_GND</text>
<text x="107.8" y="148.1">[40]</text>
</g>
<g font-size="1.3">
<text x="30.8" y="1.3">5</text>
<text x="88.9" y="1.3">4</text>
<text x="146.9" y="1.3">3</text>
<text x="205" y="1.3">2</text>
<text x="263.1" y="1.3">1</text>
<text x=".5" y="28.4">D</text>
<text x="292.6" y="28.4">D</text>
<text x=".5" y="79.5">C</text>
<text x="292.6" y="79.5">C</text>
<text x=".5" y="130.6">B</text>
<text x="292.6" y="130.6">B</text>
<text x=".5" y="181.7">A</text>
<text x="292.6" y="181.7">A</text>
<text x="30.8" y="207.4">5</text>
<text x="88.9" y="207.4">4</text>
<text x="146.9" y="207.4">3</text>
<text x="205" y="207.4">2</text>
<text x="263.1" y="207.4">1</text>
</g>
</svg>
